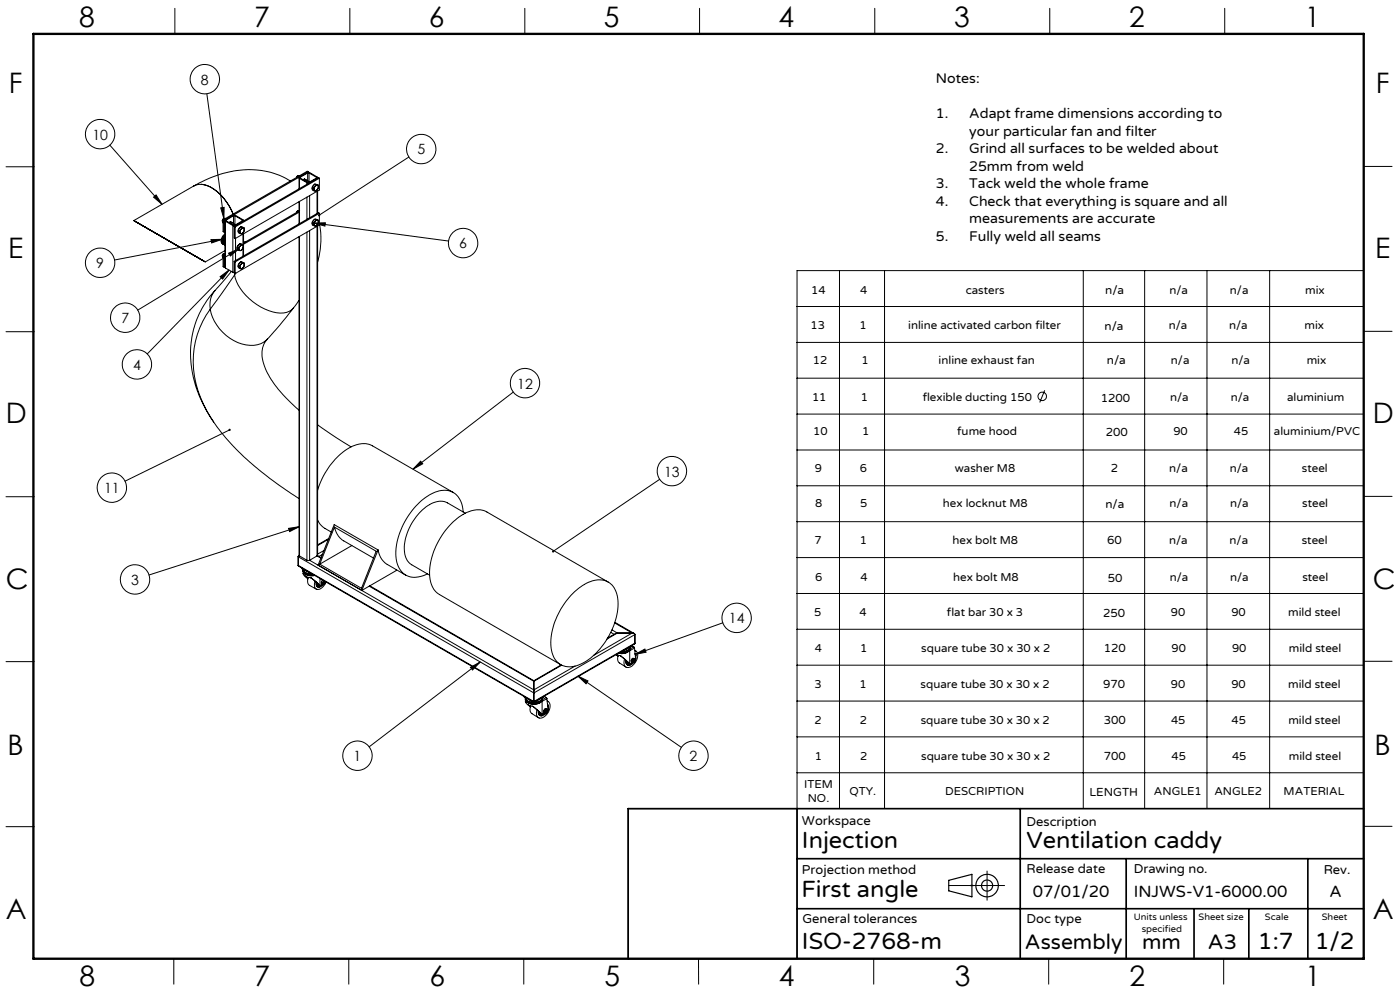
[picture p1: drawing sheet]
<svg xmlns="http://www.w3.org/2000/svg" width="420mm" height="297mm" viewBox="0 0 420 297" stroke-linecap="round" stroke-linejoin="round" font-family="sans-serif">
<g fill="none" stroke="#000" stroke-width=".35">
<path d="M284.6 263.8l7-1.8v6.8l-7-1.8z"/>
<circle cx="296.1" cy="265.4" r="1.66"/>
<circle cx="296.1" cy="265.4" r="3.4"/>
</g>
<path d="M291.1 265.4h1M291.2 265l.7 .7M291.6 264.9v1M291.9 265l-.7 .7" fill="none" stroke="#c0c0c0" stroke-width=".3"/>
<g fill="none" stroke="#000" stroke-width=".3">
<path d="M52.5 2.5v7.7M105 2.5v7.7M157.4 2.5v7.7M209.9 2.5v7.7M262.4 2.5v7.7M314.9 2.5v7.7M367.4 2.5v7.7M62.1 28.1l5.1 37.4M1.8 50h8.5M32.9 43.5l15.7 17.7M46.1 59.1l.7-.7 1.8 2.8zM60.4 55.2a12.3 12.3 0 0 1 8.6 7l1 2a15.8 15.8 0 0 0-7.7-8.5 4.7 4.7 0 0 0-4.2 .1"/>
<path d="M87.1 54.3a25.7 25.7 0 0 0-22.7-1.5l-4.5 2-19.8 11.3M89.3 52.7l-.4 .5M89.6 52.7h.1M89.6 52.7l-.5 .2-.1 .3M89.7 52.7l-.5 .4M89.7 52.7h-.4l-.3 .5M89.7 52.7l-.6 .4M89.7 53.2v3.4M89.9 53.5l-.1-.4 2.5-1.5 .6 .1 2.4 1.5-2.5 1.6-.7-.1M89.9 53.5l2.2 1.2M89.9 53.5v3M90 52.6l-.5 .3"/>
<path d="M90.1 53.1v.3M90.1 53.4l2.4 1.3 2.4-1.3M91.4 54.1l.4-.2 1.1 .6M91.4 53.7h.1M91.4 53.7l-.4 .2 .6-.1M91.4 53.7l-.4 .2M91.6 53.8l-.4 .2 .5-.1M91.6 53.8h.1M91.7 53.9l-.4 .1M91.7 53.9l-.5 .1M92.1 54.7v.5M92.1 59.1v6.6"/>
<path d="M92.3 51.9h.4M92.3 51.9l-2.2 1.2M92.3 51.9v2.3M92.5 51.5l-25.3 14.6M92.5 51.5v.1M92.5 51.5l-.3-.2-25.3 14.6M92.7 51.9l2.2 1.2M92.7 51.9v2.6M92.9 58.6v6.7M93.7 56.1v.6M93.7 56l.4 .3M93.7 56v.9l.4 .2"/>
<path d="M94.1 56.3l.1 .4M94.1 57.1l.4 .1M94.2 56.7l.3 .5M94.2 56.7l-.1 .4M94.3 55.3l-.6 .7M94.4 55.2l-.7 .8M94.4 55.2l.4 .3M94.4 55.2l1.1 .3M94.5 55.2h.3M94.5 55.9l-.4 .4M94.5 55.9l-.3 .8M94.8 55.5h.4"/>
<path d="M94.8 55.5l-.3 .4M94.9 53.1v.3M95.1 57.3v6.7M95.2 55.5l-.7 .4M95.2 55.5l.3 .5M95.2 56.8l-.7 .4M95.3 53.2v.2M95.3 57.2v6.7M95.5 55.5v.5M95.5 55.5h-.3M95.5 56l-.3 .8M95.8 53.4l-25.2 14.6"/>
<path d="M95.8 53.4l-.3-.2-25.2 14.6M95.8 53.4v3.5l-25.2 14.6M122.7 47.1l-27 17.4M409.1 49.9h8.5M40.1 66.1l21.5 12.4zM40.6 66.4l20.6 11.8zM63.3 71.8l3.3-.1-3.1 1.1zM66.2 62.3l1-.1v3.3zM66.5 72.3l.4 .8M66.6 71.7l-32.2 6.2M66.8 66.5h.1M66.8 77h.1"/>
<path d="M66.9 73.1l.2 .1M66.9 66.3v.5M66.9 76.8v.5M66.9 76.4v.6M66.9 65.9l.3 .2M66.9 65.9v3.5l.3 .2M66.9 76.4v3.5l.3 .2M66.9 76.4l.3 .2M67 65.9l.5-.4a.61 .61 0 0 0-.7 .3 .61 .61 0 0 0 .1 .7v-.6M67 76.4l.5-.3h-.4a.55 .55 0 0 0-.2 .9M67.1 65.5l-.4 .7M67.1 76l-.4 .7"/>
<path d="M67.1 73.2l.2 .1M67.2 66.1v3.5M67.2 76.6v3.5M67.3 76.2l.2-.1a.65 .65 0 0 0-.6 .9M67.3 72.8l.2 .5M67.4 65.5h.1M67.4 76h.1M67.4 65.5l-.6 .4v.6M67.4 76l-.6 .3v.7M67.5 70.4l-.7 .9-.3 1M67.5 66.1l.1 14.2M67.5 72l-.2 .8"/>
<path d="M67.5 72.1l-.2 .7M67.5 71.5a1.47 1.47 0 0 0 0 1.9l-.2-.1M67.5 71.1a1.75 1.75 0 0 0-.2 2.2M67.5 70.7a1.78 1.78 0 0 0-.4 2.5M67.5 70.1a2.02 2.02 0 0 0-.8 2.9l.2 .1M67.5 65.6l-.6 .3v.7M67.5 75.1l-5.9 3.4M67.5 69.4l-.3 .2M67.5 76.4l-.3 .2M67.5 76.1l-.6 .3M67.5 79.9l-.3 .2M67.6 66.3v-.4l2.7-1.5 2.8 1.6-.2 .3-2.3 1.3h-.7"/>
<path d="M67.6 66.3l2.3 1.3M67.6 66.3v14M67.7 65.4l-.4 .3M67.8 66v.2M67.8 66.2l2.4 1.3 2.5-1.3M68.6 75.9l3-1.3-2.5 2.1zM69.1 67l.4-.3 1.1 .7M69.1 66.5h.1M69.2 66.6l-.4 .1M69.2 66.6h.1M69.3 66.6l-.5 .1M69.4 66.6h.1"/>
<path d="M69.4 66.6l-.6 .1M69.4 66.6l-.5 .2 .5-.1M69.5 66.7l-.5 .2M69.5 66.7h.1M69.9 67.6v14M70.1 64.7h.4M70.1 64.7l-2.3 1.3M70.1 64.7v2.4M70.3 67.8l.3 .2M70.3 67.8v3.5l.3 .2M70.3 78.3v3.5l.3 .2M70.3 78.3l.3 .2"/>
<path d="M70.5 64.7l2.2 1.3M70.5 64.7v2.6M70.6 68v3.5M70.6 78.5v3.5M70.7 71.4v6.7M71.2 74v.6M71.2 73.9l.4 .3M71.2 73.9v.9l.4 .2M71.5 68.9v.6M71.5 79.4v.6M71.5 68.9l.4 .2M71.5 68.9v.8l.4 .3"/>
<path d="M71.5 79.3v.9l.4 .3M71.5 79.3l.4 .3M71.6 74.2v.4M71.6 75l.4 .1M71.6 74.6l-30.3 18.4M71.6 74.6l.4 .5M71.6 74.6v.4M71.8 73.2l-.6 .7M71.9 73.1l-.7 .8M71.9 73.1l.3 .2M71.9 73.1l1 .3M71.9 69.1l.1 .5"/>
<path d="M71.9 79.6l.1 .5M71.9 70h.4M72 73.1l.2 .1M72 69.6l.3 .4M72 69.6l-.1 .4M72 73.8l-.4 .4M72 73.8l-.4 .8M72.1 68.1l-.6 .7M72.1 78.6l-.6 .7M72.1 68l-.6 .9M72.1 68l.5 .3M72.1 68l1.1 .3"/>
<path d="M72.1 78.5l-.6 .8M72.1 78.5l.5 .3M72.1 78.5l1.1 .3M72.2 73.3l.4 .1M72.2 68l.4 .1M72.2 78.6h.4M72.2 73.3l-.2 .5M72.3 68.7l-.4 .4M72.3 68.7l-.3 .9M72.3 79.2l-.4 .4M72.3 79.2l-.3 .9M72.6 68.3h.4"/>
<path d="M72.6 78.8h.4M72.6 68.3l-.3 .4M72.6 78.8l-.3 .4M72.6 73.4l-.6 .4M72.6 73.4l.4 .5M72.6 74.7l-.6 .4M72.6 73.4h.3M72.7 66v.2M72.9 70.2v3.2M72.9 74.3v2.5M72.9 73.4l.1 .5M72.9 74.3l-.3 .4"/>
<path d="M73 68.3l-.7 .4M73 68.3l.3 .5M73 69.6l-.7 .4M73 78.8l-.7 .4M73 78.8l.3 .5M73 68.3h.2M73 78.8h.2M73 73.9l-.4 .8M73 73.9l-.1 .4M73.1 66.1v.1M73.1 70.1v6.6M73.2 68.3l.1 .5"/>
<path d="M73.2 78.8l.1 .5M73.3 68.8l-.3 .8M73.3 79.3l-.3 .8M73.9 72.4l-.8 .1M89.3 63.2l-.4 .5M89.4 63.3l.3-.1-.5 .4zM89.6 63.2h.1M89.6 63.2h-.3l-.3 .5M89.7 63.2h-.3l-.4 .5M89.7 63.2l-.2 .2M89.7 70.9l.2 95.7M89.7 60.5v6.6"/>
<path d="M89.7 63.6l-16.6 9.6M89.7 63.2l-16.6 9.6M89.9 60.4v6.6M89.9 70.9v95.7M92.1 69.6v98.3M92.9 69.1v98.8M93.7 66.6v.6M93.7 66.5v.9l.4 .2M93.7 66.5l.4 .3M94.1 66.8l.1 .4M94.1 67.6l.4 .1M94.2 67.2l.3 .5"/>
<path d="M94.2 67.2l-.1 .4M94.3 66.8h3.3l-.1 1zM94.3 66.8l40.3 5.4M94.3 65.8l-.6 .7M94.4 65.7l-.7 .8M94.4 65.7l.4 .2M94.4 65.7l1.1 .3M94.5 65.7l.3 .1M94.5 66.4l-.4 .4M94.5 66.4l-.3 .8M94.8 65.9l.4 .1M94.8 65.9l-.3 .5"/>
<path d="M95.1 67.8v98.8M95.2 66l-.7 .4M95.2 66l.3 .5M95.2 67.3l-.7 .4M95.2 66h.3M95.3 67.7v98.8l-.2 .1M95.5 66v.5M95.5 66.5l-.3 .8M95.8 67a24.1 24.1 0 0 1-.5 11.5M95.8 63.9v3.5l-25.2 14.6M95.8 63.9l-25.2 14.6M95.8 63.9l-.3-.2-25.2 14.6"/>
<path d="M1.8 99.4h8.5M63.1 92.7a13.5 13.5 0 0 0 13 10.8 5.9 5.9 0 0 0 4.1-1.9M63.1 92.7a27.2 27.2 0 0 0-2 28.6l3 5.1M64.6 87a27.6 27.6 0 0 0-7.4 18.2 39 39 0 0 0 8.8 23.9l4.7 5.4 5.4 5 4.9 3.9 8.7 6M64.6 87a6.5 6.5 0 0 0-1.5 5.7M66 82.9l2.7-2-1.9 2.7zM67.6 80.3l2.3 1.3M68.7 80.9l-24.5 25.2M69.4 81.3l-4.8 5.7M69.9 81.6l.4 .1M70.3 81.9a14.2 14.2 0 0 0 7.9 10.1 9.8 9.8 0 0 0 8.6 1.3l1.2-1M70.7 81.9l-7.6 10.8"/>
<path d="M71.9 80.5h.4M72 80.1l.3 .4M72 80.1l-.1 .4M73 80.1l-.7 .4M88 92.3l-4 5.1-3.8 4.2a7.1 7.1 0 0 0-.9 7.9 32.1 32.1 0 0 0 9.4 12.6l1 .8M89.7 90.1l-1.7 2.2M239.1 91.9h170M251.8 81.1v161.3M265.4 81.1v161.3M325 81.1v161.3M343.4 81.1v161.3M362.1 81.1v161.3"/>
<path d="M380.9 81.1v161.3M409.1 99.3h8.5M409.1 81.1h-170v206.2h-50.6v-44.9h50.6M154 117.5l-30.1 23.1M239.1 113.3h170M239.1 102.6h170M313.4 117l-1.5 3.6M68.9 128.8l-31.4 15.4M95.3 127.3l10 6.6M126.2 138.2l.6 .8-2.9 1.6zM239.1 134.9h170M239.1 124.1h170"/>
<path d="M1.8 148.9h8.5M86.6 158.4l3.3-.6-3 1.5zM89.9 157.8l-45.2 14.5M95.3 155.9l1.5 2 2.6 1.6M95.3 146.9a21.9 21.9 0 0 1 10.5-13.2 6.6 6.6 0 0 1 6-.1l24.2 14M100.3 158a6.4 6.4 0 0 0 2.8 4.1l8.9 5.1M100.3 158l-4.4 11.1M100.3 158l12.6 7.2-4.5 11.1-12.5-7.2M138.9 153.4a5.8 5.8 0 0 0-6-6.4 15.5 15.5 0 0 0-10.6 7.9 17.8 17.8 0 0 0-3 14.3 5.5 5.5 0 0 0 7.8 3.3l1.1-.5M139.6 153.8l-5.4-3.1a6.2 6.2 0 0 0-6.9 1.6 16 16 0 0 0-5.8 13.9 4.4 4.4 0 0 0 2 3.1l5.4 3.1M197.9 143.6l-32 21.6M239.1 156.3h170"/>
<path d="M239.1 145.6h170M409.1 148.8h8.5M89.5 169.4l.1 .3 70.6 40.7M89.5 166.9v2.5M89.5 166.9l70.7 40.8M89.5 169.4l70.7 40.9M89.7 166.5l-.2 .4M89.9 166.6l2.2 1.3M90.5 170.2l.2 .3M90.7 170.5l2.4 1.4M90.7 170.3v.2M90.9 170.6a2.33 2.33 0 0 0 2.8 1.5"/>
<path d="M90.9 170.8a2.45 2.45 0 0 0 3.2 1.5 2.61 2.61 0 0 1-3.2-1.5zM90.9 171.1a2.69 2.69 0 0 0 3.5 1.4 2.69 2.69 0 0 1-3.5-1.4zM90.9 170.6a2.31 2.31 0 0 0 2.8 1.5M90.9 170.6v1.3M91.4 172.5l1 .9M92.1 167.9h.8M92.5 173l-.1 .2a1.95 1.95 0 0 0 .5 2.2l2 1.2M92.9 167.9l67.3 38.9M93.1 171.9l.4 .1M93.1 171.7v.2M93.3 173.2l2.4 2.2M93.3 173.2h.2"/>
<path d="M93.5 173.2h-.2a2.72 2.72 0 0 1-2.4-1.3l1.5 1.6M93.5 173.2l2.4 2.3M94.5 174.2v.1a1.66 1.66 0 0 0 .8 2.4 3.2 3.2 0 0 0 2.5-2.3M94.9 174.5a.94 .94 0 0 0 .1 1.1 .94 .94 0 0 0 1 .3M95 174.6a1 1 0 0 0 .6 1.2M95.1 166.6l-2.2 1.3M95.1 166.6l1.1 .7M95.2 174.8a.91 .91 0 0 0 .6 1.1 .91 .91 0 0 0 1.1-.6l.1-.1M95.3 166.5l1 .6M95.4 175a.71 .71 0 0 0 .7 .6 .71 .71 0 0 0 .7-.5l-.8 .4M95.7 175.4l.3 .1M95.7 175.4h.1"/>
<path d="M95.9 175.5h.1M96 173.4v2.1M96.4 174.4v.5l.5 .2M96.4 174.4l.5 .2M96.7 166.2l-1 .6M96.8 173.9l-.4 .5M96.9 174.6v.3M96.9 175.1l.2 .1M96.9 174.9l.2 .3M96.9 174.9v.2M97.1 174.9h.1M97.1 174.3l-.2 .3"/>
<path d="M97.1 174.3l-.2 .6M97.2 165l-1.9 1M97.2 174.1l-.1 .2M97.3 174.3a.27 .27 0 0 1 .2 .4 .27 .27 0 0 1-.5 .1zM97.3 174.2l-.2 .1M97.5 174.3h.1M97.5 174.9l-.4 .3M97.7 174.4l-.2 .5M97.7 174.4h.1M98.5 161.6l-3.2 1.9M98.6 161.4l-3.3 1.9M105.6 163.5l-9.7 5.6"/>
<path d="M110.8 175.7l49.4 28.5M110.9 175.6l49.3 28.4M113.4 164.8a6.1 6.1 0 0 0 2.8 4.4l5.5 3.2M113.4 164.8l-4.9 12.1 10.4-5.9v-.3M113.4 164.8l-13.1-7.6-4.9 12.2M171.8 177.9a10.8 10.8 0 0 1 9.2-4 6.2 6.2 0 0 1 4.4 6.7 22.2 22.2 0 0 1-10.7 18.2 6 6 0 0 1-8.2-1.2 13.7 13.7 0 0 1 .3-12.1 24.1 24.1 0 0 1 5-7.6zM182.5 174.4l-36.4-20.9a7.8 7.8 0 0 0-8.3 1.4 22 22 0 0 0-8.8 18.4 6.5 6.5 0 0 0 2.8 4.9l36.4 21M239.1 177.9h170M239.1 167.1h170M1.8 198.3h8.5M141.1 200l3-1.6-2.4 2.4zM144.1 198.4l-33.4 25.4"/>
<path d="M168.3 199.3l-8.1 4.7M168.5 199.4l-8.3 4.8M172.5 199.6l-12.3 7.2M183.2 189.5l1.1 .6M183.6 188.8l1.6 .9M184.4 186.7l5.3 3M184.5 186.5l5.8 3.4M184.6 189.9l-2.3 1.3M184.8 196.2l.6 .5M185.2 189.7l-.6 .2M185.2 189.7h4.5M185.2 189.7l-3.1 1.8"/>
<path d="M185.4 196.7l-.5-.5a7.6 7.6 0 0 1 3.8 2.6l.1 .1M185.5 196.4a2.06 2.06 0 0 0 .4 2.3l1.9 1.2M185.9 195.6a2.63 2.63 0 0 0 3.1-1.4 2.52 2.52 0 0 1-3.1 1.4zM186.1 196.5l2.5 2.3M186.2 195.4a2.52 2.52 0 0 0 2.8-1.4 2.31 2.31 0 0 1-2.8 1.4zM186.9 195.2l-.5 .1M186.9 195v.2M187.8 197.9a.98 .98 0 0 0 .1 1.2 .98 .98 0 0 0 1.2 .2 .98 .98 0 0 1-1.2-.2 .98 .98 0 0 1-.1-1.2zM187.9 198l.1 .8 .5 .4M188.1 198.2a.91 .91 0 0 0 .5 1.1 .91 .91 0 0 0 1.1-.3l.5-.5M188.4 198.5a.77 .77 0 0 0 .7 .5 .77 .77 0 0 0 .7-.5M188.6 198.8h.1"/>
<path d="M188.6 198.8l.2 .1M188.8 198.9h.1M188.9 195v3.9M189 194a2.01 2.01 0 0 1-2.5 1.9l-.9-.1a2.85 2.85 0 0 0 3.4-1.3M189 194.5l-.1 .5M189.3 193.8l-2.4 1.4M189.3 193.6v.2M189.4 197.8l.3 .2M189.4 197.8v.5l.3 .2M189.4 193.6h.1M189.4 193.6l-.1 .2M189.5 193.5l.6 .4"/>
<path d="M189.7 189.7l.6 .2 .2 .3M189.7 189.7l.5 .1 .3 .4M189.7 189.7l-11.5 6.7M189.7 198v.3M189.7 198.5h.2M189.7 198.3l.2 .2M189.7 198.3v.2M189.8 198.5l-.9 .4M189.8 197.3l-.3 .4-.1 .5M189.8 197.3l.3 .2M189.8 197.3l-.4 .5M189.8 197.3h.2"/>
<path d="M189.9 197.3h.2M189.9 197.8l-.2 .5M189.9 197.8l-.2 .2M190 197.7a.32 .32 0 0 1 .5 0 .32 .32 0 0 1-.1 .5l-.4 .3a.42 .42 0 0 1-.3-.4 .42 .42 0 0 1 .3-.4zM190 197.3l.5 .2M190.1 197.3h.1M190.1 197.5l-.2 .3M190.1 197.5h.3M190.1 193.9l.3 .3M190.1 193.9l-1.1 .6M190.3 193.1l-30.1 17.3M190.4 198.3l-.5 .2"/>
<path d="M190.4 197.5l-.5 .3M190.4 197.5l.2 .3M190.4 197.6a.6 .6 0 0 1-.5 .8M190.4 197.5h.1M190.4 194.2l.3 3.2-.2 .5M190.4 194.2l-1.5 .8M190.4 195a1.89 1.89 0 0 1 .6 2.9 2.86 2.86 0 0 1-3.2 2.1 1.99 1.99 0 0 1-.4-2.4M190.4 194.9l.3 .2M190.5 192.8l-.2 .3M190.5 190.2v2.6M190.5 190.2l-30.3 17.5M190.5 192.8l-30.3 17.5"/>
<path d="M190.5 196.1l3-1.6 .3 1zM190.5 197.5l.1 .3M190.5 195.9l.2 .6M190.5 196.1l.3 .6-.2 1M190.6 197.8l-.2 .5M216.9 186.7l-26.4 9.4M239.1 199.4h170M239.1 188.6h170M409.1 198.2h8.5M157.2 208.7h.1M157.2 208.7l.1 .3M157.3 209l2.5 1.4"/>
<path d="M157.3 208.8v.2M157.6 209.1a2.84 2.84 0 0 0 4 1.2l.9-.6 .2-.6M157.6 209.1a2.75 2.75 0 0 0 3.8 1.3 1.44 1.44 0 0 0 1.3-1.3M157.6 209.3a2.97 2.97 0 0 0 4.3 1.1l.6-.5 .2-.6a2.55 2.55 0 0 1-3.4 1.4 1.86 1.86 0 0 1-1.7-1.4zM157.6 210.3a2.64 2.64 0 0 0 2.3 1.4l2.7 2.4M157.6 210.3h.1M157.6 209.1v1.2M158.4 211.2l.7 .7-.6-.6M159.2 211.5a1.99 1.99 0 0 0 .4 2.4l1.9 1.2M159.8 210.4h.8M159.8 210.2v.2M159.8 211.7l2.5 2.3"/>
<path d="M160.2 206.8v.9M160.2 210.3v.1M160.2 204v.2M160.2 204.2v2.6M160.2 207.7v2.6M160.6 210.2v.2M161.5 213.1a.97 .97 0 0 0 .2 1.1 .97 .97 0 0 0 1.1 .3 .97 .97 0 0 1-1.1-.3 .97 .97 0 0 1-.2-1.1zM161.6 213.2l.1 .8 .5 .3M161.8 213.4a.97 .97 0 0 0 .7 1.1 .97 .97 0 0 0 1.2-.5l.2-.3M162.1 213.6a.79 .79 0 0 0 .7 .6 .79 .79 0 0 0 .8-.5M162.3 214h.1M162.3 214l.3 .1"/>
<path d="M162.4 214l.2 .1M162.6 214.1h.1M162.6 210.2v3.9M162.7 209.1a1.96 1.96 0 0 1-2.4 2 2.35 2.35 0 0 1-2.7-1.5 2.63 2.63 0 0 0 3.4 1.4 1.96 1.96 0 0 0 1.7-1.3M162.7 209.7l-.1 .5M163 209l-2.4 1.4M163 208.8v.2M163.1 213l.3 .1M163.1 213v.5l.3 .2M163.2 208.7h.1M163.2 208.7l-.2 .3M163.2 208.7l.7 .4"/>
<path d="M163.4 213.1v.3M163.4 213.7h.3M163.4 213.4l.3 .3M163.4 213.4v.3M163.5 213.7l-.9 .4M163.5 212.5l-.3 .3-.1 .6M163.5 212.5l.8 .2M163.5 212.5l.3 .2M163.5 212.5l-.4 .5M163.6 212.5h.2M163.7 212.9l-.3 .5M163.7 212.9l-.3 .2"/>
<path d="M163.8 212.8a.32 .32 0 0 1 .4 .1 .32 .32 0 0 1-.1 .5l-.3 .2a.44 .44 0 0 1-.3-.4 .44 .44 0 0 1 .3-.4zM163.8 212.7l-.1 .2M163.8 212.7h.3M163.9 209.1l.2 .3M163.9 209.1l-1.2 .6M164.1 213.5l-.4 .2M164.1 212.7l-.4 .2M164.1 212.7l.2 .3M164.1 212.7h.2M164.1 209.4l.2 3.7M164.1 209.4l-1.5 .8M164.1 212.8a.62 .62 0 0 1-.5 .8"/>
<path d="M164.3 212.7v.3M164.3 211.3a1.3 1.3 0 0 1 .1 1.6M164.3 211.1l.2 .6M164.3 213l-.2 .5M164.5 210.3l-.4-.2a1.95 1.95 0 0 1 .6 2.9 2.57 2.57 0 0 1-3.3 2 2.09 2.09 0 0 1-.3-2.3M173.4 202.6l3 1.5-.6 .8zM173.4 202.6l31 21.4M239.1 210.1h170M239.1 231.6h170M239.1 220.8h170M1.8 247.8h8.5M409.1 247.6h8.5"/>
<path d="M284.6 265.4h16.8M296.1 261.1v8.7M52.1 287.3v7.7M104.6 287.3v7.7M157.1 287.3v7.7M209.6 287.3v7.7M262.1 287.3v7.7M314.6 287.3v7.7M367.1 287.3v7.7"/>
<circle cx="61.4" cy="23.7" r="4.4"/>
<circle cx="30" cy="40.2" r="4.4"/>
<circle cx="126.4" cy="44.7" r="4.4"/>
<circle cx="30" cy="78.8" r="4.4"/>
<circle cx="138.9" cy="72.8" r="4.4"/>
<circle cx="37.6" cy="95.2" r="4.4"/>
<circle cx="41.1" cy="109.2" r="4.4"/>
<circle cx="157.5" cy="114.8" r="4.4"/>
<circle cx="312.7" cy="118.8" r="1.27"/>
<circle cx="33.6" cy="146.1" r="4.4"/>
<circle cx="201.6" cy="141.2" r="4.4"/>
<circle cx="40.5" cy="173.7" r="4.4"/>
<circle cx="221" cy="185.2" r="4.4"/>
<circle cx="107.2" cy="226.5" r="4.4"/>
<circle cx="208.1" cy="226.5" r="4.4"/>
</g>
<path d="M239.1 242.4v44.9M239.1 257.3h170M306.1 242.4v44.9M337.9 257.3v30M392.4 257.3v30M409.1 242.4h-220.6v44.9M239.1 272.3h170M358.2 272.3v15M374.6 272.3v15" fill="none" stroke="#000" stroke-width=".5"/>
<path d="M10 10.2h399.1v277.1h-399.1z" fill="none" stroke="#000" stroke-width=".7"/>
<path d="M141.1 200l3-1.6-2.4 2.4zM173.4 202.6l3 1.5-.6 .8zM86.6 158.4l3.3-.6-3 1.5zM66 82.9l2.7-2-1.9 2.7zM95.5 64.3l-.1 .4 .3-.2-.3 .2a.34 .34 0 0 0 .5 .1 .34 .34 0 0 0 .1-.5 .34 .34 0 0 0-.5 0zM94.3 66.8h3.3l-.1 1zM68.6 75.9l3-1.3-2.5 2.1zM66.2 62.3l1-.1v3.3zM63.3 71.8l3.3-.1-3.1 1.1zM46.1 59.1l.7-.7 1.8 2.8zM68.6 128.6a.33 .33 0 0 0 .2 .6 .33 .33 0 0 0 .4-.5l-.3 .1 .3-.1-.3-.2zM126.2 138.2l.6 .8-2.9 1.6zM165.7 165v.4l.2-.2-.2 .2a.34 .34 0 0 0 .5 .1 .34 .34 0 0 0 0-.5 .34 .34 0 0 0-.5 0zM190.5 196.1l3-1.6 .3 1z" fill="#000"/>
<g font-size="8.5">
<text x="23.8" y="8">8</text>
<text x="76.3" y="8">7</text>
<text x="128.7" y="8">6</text>
<text x="181.2" y="8">5</text>
<text x="233.6" y="8">4</text>
<text x="286.3" y="8">3</text>
<text x="338.7" y="8">2</text>
<text x="391.4" y="8">1</text>
<text x="2.7" y="28">F</text>
<text x="412.8" y="28">F</text>
<text x="2.4" y="77.2">E</text>
<text x="412.5" y="77.2">E</text>
<text x="1.8" y="126.8">D</text>
<text x="411.9" y="126.9">D</text>
<text x="1.8" y="176.6">C</text>
<text x="411.9" y="176.7">C</text>
<text x="2.3" y="226.2">B</text>
<text x="412.4" y="226.2">B</text>
<text x="1.7" y="275.4">A</text>
<text x="411.8" y="275.5">A</text>
<text x="23.9" y="295.5">8</text>
<text x="76.4" y="295.5">7</text>
<text x="128.8" y="295.5">6</text>
<text x="181.3" y="295.5">5</text>
<text x="233.7" y="295.5">4</text>
<text x="286.4" y="295.5">3</text>
<text x="338.8" y="295.5">2</text>
<text x="391.5" y="295.5">1</text>
</g>
<g font-size="7.1">
<text x="240.6" y="254">Injection</text>
<text x="308" y="254">Ventilation caddy</text>
<text x="240.4" y="268.8">First angle</text>
<text x="240.6" y="284.3">ISO-2768-m</text>
<text x="377.4" y="284.3">1:7</text>
<text x="394.4" y="284.3">1/2</text>
</g>
<g font-size="6.3">
<text x="307.5" y="284.3">Assembly</text>
<text x="342.6" y="284.3">mm</text>
<text x="362.4" y="284.3">A3</text>
</g>
<g font-size="4.9">
<text x="309.9" y="268.7">07/01/20</text>
<text x="340.1" y="268.7">INJWS-V1-6000.00</text>
<text x="398.9" y="268.7">A</text>
</g>
<g font-size="4.2">
<text x="60.3" y="25.3">8</text>
<text x="280.8" y="25">Notes:</text>
<text x="280.8" y="35.5">1.</text>
<text x="290.8" y="35.5">Adapt frame dimensions according to</text>
<text x="27.7" y="41.8">10</text>
<text x="290.8" y="40.7">your particular fan and filter</text>
<text x="125.2" y="46.3">5</text>
<text x="280.8" y="45.9">2.</text>
<text x="290.8" y="45.9">Grind all surfaces to be welded about</text>
<text x="290.8" y="51.2">25mm from weld</text>
<text x="280.8" y="56.4">3.</text>
<text x="290.8" y="56.4">Tack weld the whole frame</text>
<text x="280.8" y="61.6">4.</text>
<text x="290.8" y="61.6">Check that everything is square and all</text>
<text x="290.8" y="66.9">measurements are accurate</text>
<text x="137.8" y="74.5">6</text>
<text x="280.8" y="72.1">5.</text>
<text x="290.8" y="72.1">Fully weld all seams</text>
<text x="28.9" y="80.4">9</text>
<text x="36.4" y="96.8">7</text>
<text x="39.9" y="110.8">4</text>
<text x="155.2" y="116.4">12</text>
<text x="199.2" y="142.8">13</text>
<text x="31.2" y="147.8">11</text>
<text x="39.4" y="175.3">3</text>
<text x="218.7" y="186.8">14</text>
<text x="106.1" y="228.1">1</text>
<text x="206.9" y="228.1">2</text>
</g>
<g font-size="3.9">
<text x="240.6" y="247.2">Workspace</text>
<text x="307.9" y="247.4">Description</text>
<text x="240.6" y="262.1">Projection method</text>
<text x="308" y="261.5">Release date</text>
<text x="340.1" y="261.5">Drawing no.</text>
<text x="397.1" y="262.1">Rev.</text>
<text x="240.7" y="276.6">General tolerances</text>
<text x="308" y="276.6">Doc type</text>
</g>
<g font-size="3.5">
<text x="243.4" y="88">14</text>
<text x="258" y="88">4</text>
<text x="289.7" y="88">casters</text>
<text x="331.6" y="88.1">n/a</text>
<text x="350.8" y="88">n/a</text>
<text x="369" y="88">n/a</text>
<text x="391.5" y="88">mix</text>
<text x="243.2" y="98.6">13</text>
<text x="257.8" y="98.6">1</text>
<text x="272.5" y="98.6">inline activated carbon filter</text>
<text x="331.4" y="98.8">n/a</text>
<text x="350.6" y="98.6">n/a</text>
<text x="368.8" y="98.6">n/a</text>
<text x="391.3" y="98.6">mix</text>
<text x="243.9" y="109">12</text>
<text x="258.5" y="109">1</text>
<text x="281.6" y="109">inline exhaust fan</text>
<text x="332.1" y="109.1">n/a</text>
<text x="351.3" y="109">n/a</text>
<text x="369.4" y="109">n/a</text>
<text x="392" y="109">mix</text>
<text x="243.6" y="120.2">11</text>
<text x="258.2" y="120.2">1</text>
<text x="276.8" y="120.2">flexible ducting 150</text>
<text x="330.2" y="120.3">1200</text>
<text x="351" y="120.2">n/a</text>
<text x="369.2" y="120.2">n/a</text>
<text x="386.1" y="120.2">aluminium</text>
<text x="244" y="130.4">10</text>
<text x="258.6" y="130.4">1</text>
<text x="287.2" y="130.4">fume hood</text>
<text x="331.7" y="130.6">200</text>
<text x="352" y="130.4">90</text>
<text x="370.2" y="130.4">45</text>
<text x="382.2" y="130.4">aluminium/PVC</text>
<text x="244.4" y="141.4">9</text>
<text x="258" y="141.4">6</text>
<text x="286.5" y="141.4">washer M8</text>
<text x="333.3" y="141.5">2</text>
<text x="350.8" y="141.4">n/a</text>
<text x="368.9" y="141.4">n/a</text>
<text x="390.6" y="141.4">steel</text>
<text x="244.5" y="152">8</text>
<text x="258.1" y="152">5</text>
<text x="282.9" y="152">hex locknut M8</text>
<text x="331.6" y="152.1">n/a</text>
<text x="350.9" y="152">n/a</text>
<text x="369" y="152">n/a</text>
<text x="390.7" y="152">steel</text>
<text x="244.4" y="163">7</text>
<text x="257.9" y="163">1</text>
<text x="285.8" y="163">hex bolt M8</text>
<text x="332.1" y="163.2">60</text>
<text x="350.7" y="163">n/a</text>
<text x="368.9" y="163">n/a</text>
<text x="390.5" y="163">steel</text>
<text x="244.6" y="174.2">6</text>
<text x="258.1" y="174.2">4</text>
<text x="285.9" y="174.2">hex bolt M8</text>
<text x="332.3" y="174.3">50</text>
<text x="350.9" y="174.2">n/a</text>
<text x="369.1" y="174.2">n/a</text>
<text x="390.7" y="174.2">steel</text>
<text x="244.3" y="184.7">5</text>
<text x="257.8" y="184.7">4</text>
<text x="284.1" y="184.7">flat bar 30 x 3</text>
<text x="330.9" y="184.9">250</text>
<text x="351.2" y="184.7">90</text>
<text x="369.4" y="184.7">90</text>
<text x="386.4" y="184.7">mild steel</text>
<text x="244.5" y="195.4">4</text>
<text x="258" y="195.4">1</text>
<text x="276.4" y="195.4">square tube 30 x 30 x 2</text>
<text x="331.1" y="195.5">120</text>
<text x="351.5" y="195.4">90</text>
<text x="369.6" y="195.4">90</text>
<text x="386.7" y="195.4">mild steel</text>
<text x="244.3" y="206.1">3</text>
<text x="257.8" y="206.1">1</text>
<text x="276.2" y="206.1">square tube 30 x 30 x 2</text>
<text x="330.9" y="206.2">970</text>
<text x="351.3" y="206.1">90</text>
<text x="369.4" y="206.1">90</text>
<text x="386.5" y="206.1">mild steel</text>
<text x="244.4" y="217">2</text>
<text x="257.9" y="217">2</text>
<text x="276.2" y="217">square tube 30 x 30 x 2</text>
<text x="331.1" y="217">300</text>
<text x="351.3" y="217">45</text>
<text x="369.5" y="217">45</text>
<text x="386.5" y="217">mild steel</text>
<text x="244.5" y="227.7">1</text>
<text x="258" y="227.7">2</text>
<text x="276.4" y="227.7">square tube 30 x 30 x 2</text>
<text x="331.1" y="227.9">700</text>
<text x="351.4" y="227.7">45</text>
<text x="369.6" y="227.7">45</text>
<text x="386.6" y="227.7">mild steel</text>
<text x="241.2" y="236.2">ITEM</text>
<text x="254.8" y="238.3">QTY.</text>
<text x="283.5" y="238.3">DESCRIPTION</text>
<text x="326.9" y="238.5">LENGTH</text>
<text x="346.2" y="238.3">ANGLE1</text>
<text x="364.3" y="238.3">ANGLE2</text>
<text x="385.1" y="238.3">MATERIAL</text>
<text x="242.3" y="240.4">NO.</text>
</g>
<g font-size="2.8">
<text x="340.1" y="275.6">Units unless</text>
<text x="359.6" y="275.6">Sheet size</text>
<text x="379.5" y="275.8">Scale</text>
<text x="396.5" y="275.6">Sheet</text>
<text x="342.5" y="279.4">specified</text>
</g>
</svg>
